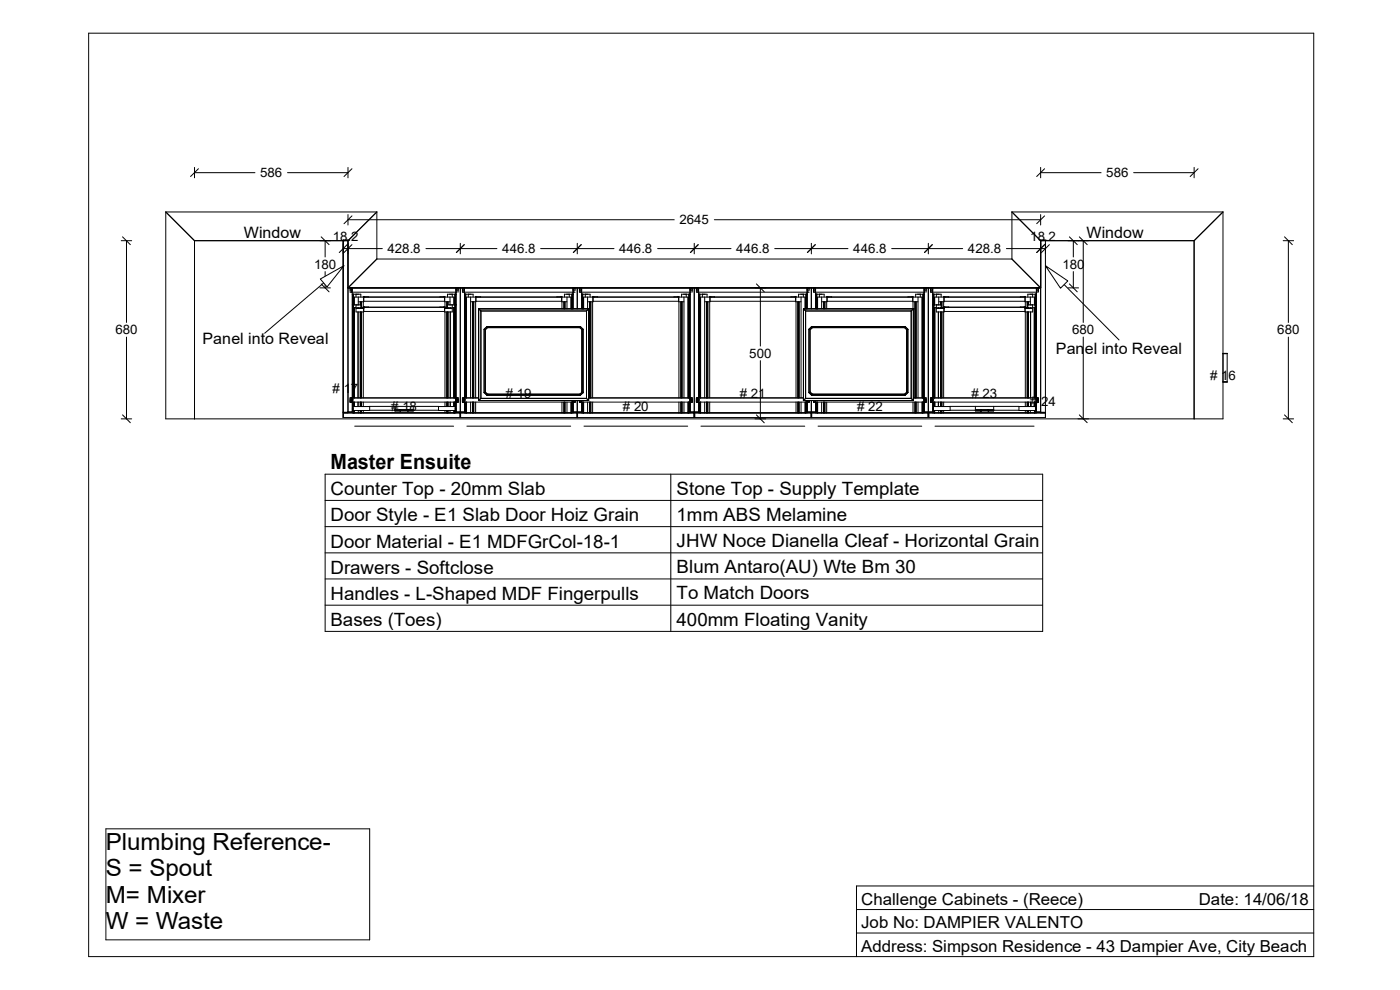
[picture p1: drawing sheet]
<svg xmlns="http://www.w3.org/2000/svg" width="297mm" height="210mm" viewBox="0 0 297 210" stroke-linecap="round" stroke-linejoin="round" font-family="sans-serif">
<g fill="none" stroke="#000" stroke-width=".21">
<path d="M18.8 7h259.9v195.9h-259.9zM41.3 35.5v2.2M41.3 36.6h12.8M42.1 35.8l-1.7 1.6M61 36.6h12.8M73.8 35.5v2.2M74.7 35.8l-1.7 1.6M220.8 35.5v2.2M220.8 36.6h12.8M221.6 35.8l-1.7 1.6M240.5 36.6h12.8M253.3 35.5v2.2"/>
<path d="M254.2 35.8l-1.7 1.6M25.7 51.1h2.2M26 50.2l1.6 1.7M26.8 51.1v17.3M35.2 45v43.9h224.3v-43.9M35.2 45l6.1 6.1M35.2 45h44.7M41.3 51.1v37.8M68.1 50.2l1.7 1.7M69 51.1v3.4M69 57.6v3.5M72.8 52.7h8.3"/>
<path d="M73 56.4l-16.9 14.3M73.6 51.9l-1.6 1.7M73.8 45.5v2.2M73.8 46.6h69.2M74.7 45.8l-1.7 1.7M74.7 51.9l-1.7 1.7M79.9 54.9l-6.1 6.2h147l-6.1-6.2M79.9 45l-6.1 6.1h-32.5M79.9 45v9.9M79.9 54.9h134.8M90.4 52.7h15M97.7 51.6v2.3"/>
<path d="M98.5 51.9l-1.7 1.7M114.7 52.7h15.6M122.5 51.6v2.3M123.3 51.9l-1.7 1.7M139.5 52.7h15.6M147.3 51.6v2.3M148.1 51.9l-1.6 1.7M151.6 46.6h69.2M164.4 52.7h15.5M172.1 51.6v2.3M173 51.9l-1.7 1.7M189.2 52.7h15"/>
<path d="M196.9 51.6v2.3M197.8 51.9l-1.7 1.7M213.5 52.7h8.3M214.7 45l6.1 6.1h32.5M214.7 45h44.8M214.7 45v9.9M220.8 45.5v2.2M221.6 45.8l-1.7 1.7M221.6 51.9l-1.7 1.7M222.6 51.9l-1.7 1.7M226.9 50.2l1.6 1.7M227.7 51.1v3.4"/>
<path d="M227.7 57.6v3.5M229 50.2l1.7 1.7M229.8 51.1v17.3M253.3 51.1v37.8M259.5 45l-6.2 6.1M272.2 51.1h2.2M272.5 50.2l1.7 1.7M273.3 51.1v17.3M26.8 71.5v17.4M67.9 61.1h2.2M68.1 60.2l1.7 1.7M74.3 61.1v.9h22.6v-.9"/>
<path d="M74.3 61.6h.4M74.6 61.1v.9M74.7 61.1v26.5M74.7 62.4h1.8v.6M74.7 64.7h1.8M74.8 62.4v22M74.9 62.4h.1M74.9 64.7h.1M74.9 62.4v22M75 62.4v22M75 63.1h.1M75 65.3h2.1"/>
<path d="M75.1 63.1v1.6M75.1 65.3v19.1M75.1 64.7v-1.7h21.2v1.7M75.2 65.3v19.1M75.2 65.3h.1M75.5 62.4v.6M75.5 64.7v.6M76 65.3v.1M76 66.2v18.2M76 63v1.7M76.4 64v.7M76.4 65.3v.1"/>
<path d="M76.4 66.2v18.2M76.5 64v1.4M76.5 66.2v18.2M76.7 64v1.4M76.7 66.2v18.2M77.1 65.3h.1M77.1 63v-.1l1 .1M77.1 64v1.4M77.1 66.2v18.2M77.1 65.1l1 .1M77.2 63h.1M77.2 65.4h-1.7v.8h1.7v-1h17.1v1h1.7v-.8h-1.7"/>
<path d="M77.2 63v1h-1.2M77.2 63.9h17.1M77.2 66.1h17.1M93.3 63l.9-.1h.2v.1M93.3 65.2l1.1-.1v.3M94.3 63v1h1.2M94.4 65.3h2v19.1M94.4 64v1.4M94.4 66.2v18.2M94.8 64v1.4M94.8 66.2v18.2M94.9 64.7h1.8"/>
<path d="M95 64v1.4M95 66.2v18.2M95 64v.7M95 65.3v.1M95.5 63v1.7M95.5 65.3v.1M95.5 66.2v18.2M96 62.4v.6M96 64.7v.6M96.3 65.3h.1M96.3 65.3v19.1M96.3 63.1h.1v1.6"/>
<path d="M96.4 63.1v1.6M96.4 65.3v19.1M96.5 62.4v22M96.6 62.4h.1M96.6 64.7h.1M96.6 62.4v22M96.7 62.4v22M96.7 61.6h.5M96.7 62.4h-1.8v.6M96.7 61.1v26.5M97.2 61.1v.9M97.7 61.1v26.6"/>
<path d="M98.1 61.6h.4M98.1 61.1v.9h23.9M98.4 61.1v.9M98.5 62.4h1.9v.6M98.5 61.1v26.5M98.6 62.4v22M98.7 62.4h.1M98.7 62.4v22M98.8 62.4v22M98.9 63.1v21.3M99 63.1h-.2v21.3M99.4 62.4v.6"/>
<path d="M99.8 64h1.2M99.8 63v21.4M100.3 64v20.4M100.5 64v20.4M101 63h.1M101 63.9h18.2M101.5 65.5h.1M101.5 65.5l.5 .5M101.5 65.5h23.4M101.5 65.5v19.5M102 63l-1.1-.1v21.5M102 66h22.4"/>
<path d="M102 66v18.5M102.7 69.9h.3M102.7 69.9v13.4M103 69.9v13.3M103.3 69.3l.1 .2M103.3 69.3l-.6 .6M103.3 69.3h19.8M103.4 69.5l-.4 .4M103.4 69.5h19.6M118.2 63l.8-.1h.2v.1M119.2 63v1h1.1M119.2 64v1.5"/>
<path d="M119.6 64v1.5M119.8 64v1.5M119.9 64v1.5M120.3 63v2.5M120.8 62.4v.6M121.2 65.5v-2.5h-22.2v21.4M121.2 63.1h.1v2.4M121.2 63.1v2.4M121.3 62.4v3.1M121.4 62.4h.1M121.4 62.4v3.1M121.5 62.4v3.1"/>
<path d="M121.6 62.4h-1.8v.6M121.6 61.1v4.4M121.7 61.1v.9M122 61.1v.5h-.4M122.5 61.1v4.4M122.9 61.6h.5M122.9 61.1v.9h23.7v-.9M123 69.5l.5 .4M123.1 69.3l-.1 .2M123.1 69.3l.6 .6M123.2 61.1v.9M123.4 62.4h1.8v.6"/>
<path d="M123.4 61.1v4.4M123.5 62.4v3.1M123.5 69.9v13.3M123.5 62.4h.1M123.6 62.4v3.1M123.7 69.9h-.2M123.7 69.9v13.4M123.8 63.1v2.4M123.8 65.5v-2.5h22.2v21.4M123.8 63.1h-.1v2.4M124.2 62.4v.6M124.4 66v18.5"/>
<path d="M124.7 63v2.5M124.9 65.5h.1M124.9 65.5l-.5 .5M124.9 65.5v19.5M125.1 64v20.4M125.2 64v20.4M125.3 64v20.4M125.7 64v20.4M125.7 63v-.1l1.1 .1M125.8 63h.1M125.8 63v1h-1.1M125.8 63.9h18.2"/>
<path d="M143 63l.8-.1h.2v.1M144 63v1h1.1M144 64v20.4M144.4 64v20.4M144.6 64v20.4M144.7 64v20.4M145.1 63v21.4M145.6 62.4v.6M146 63.1h.1M146 63.1v21.3M146.1 62.4v22M146.3 62.4h.1"/>
<path d="M146.3 62.4v22M146.4 61.6h.5M146.4 62.4h-1.8v.6M146.4 61.1v26.5M146.9 61.1v.9M147.3 61.1v26.6M147.7 61.6h.5M147.7 61.1v.9h24M148 61.1v.9M148.2 62.4h1.8v.6M148.2 61.1v26.5M148.3 62.4v22"/>
<path d="M148.3 62.4h.1M148.5 62.4v22M148.6 63.1v21.3M148.6 63.1h-.1v21.3M149 62.4v.6M149.5 63v21.4M149.9 64v20.4M150 64v20.4M150.2 64v20.4M150.6 63v-.1l1 .1M150.6 64v20.4M150.6 63h.1"/>
<path d="M150.6 63v1h-1.1M150.6 63.9h18.2M160.5 60.2l1.6 1.7M161.3 61.1v12.3M161.3 76.5v12.4M167.8 63l.8-.1h.3v.1M168.8 63v1h1.1M168.9 64v20.4M169.3 64v20.4M169.4 64v20.4M169.5 64v20.4M169.9 63v21.4"/>
<path d="M170.4 62.4v.6M170.5 65.5h.1M170.5 65.5h23.3M170.5 65.5l.4 .5M170.5 65.5v19.5M170.8 65.5v-2.5h-22.2v21.4M170.8 63.1h.1v2.4M170.9 63.1v2.4M170.9 66h22.4M170.9 66v18.5M171 62.4v3.1M171.1 62.4h.1"/>
<path d="M171.1 62.4v3.1M171.2 62.4h-1.8v.6M171.2 61.1v4.4M171.4 61.1v.9M171.6 69.9h.2M171.6 69.9v13.4M171.7 61.1v.5h-.5M171.8 69.9v13.3M172.1 61.1v4.4M172.2 69.3h19.8M172.2 69.3l.1 .2M172.2 69.3l-.6 .6"/>
<path d="M172.3 69.5h19.6M172.3 69.5l-.5 .4M172.6 61.6h.4M172.6 61.1v.9h23.6v-.9M172.9 61.1v.9M173 62.4h1.8v.6M173 61.1v4.4M173.1 62.4v3.1M173.2 62.4h.1M173.2 62.4v3.1M173.3 62.4v3.1M173.4 65.5v-2.5h22.2v21.4"/>
<path d="M173.4 63.1l-.1 2.4M173.8 62.4v.6M174.3 63v2.5M174.7 64v1.5M174.8 64v1.5M175 64v1.5M175.4 63v-.1l1 .1M175.4 64v1.5M175.5 63h.1M175.5 63v1h-1.2M175.5 63.9h18.1M191.9 69.5l.5 .4"/>
<path d="M192 69.3l-.1 .2M192 69.3l.6 .6M192.4 69.9v13.3M192.6 69.9h-.2M192.6 69.9v13.4M192.6 63l.9-.1h.2v.1M193.3 66v18.5M193.6 63v1h1.2M193.7 64v1.5M193.8 65.5h.1M193.8 65.5l-.5 .5M193.8 65.5v19.5"/>
<path d="M194.1 64v20.4M194.3 64v20.4M194.4 64v20.4M194.8 63v21.4M195.2 62.4v.6M195.6 63.1h.2v21.3M195.7 63.1v21.3M195.8 62.4v22M195.9 62.4v22M196 62.4v22M196.1 61.6h.4M196.1 62.4h-1.8v.6"/>
<path d="M196.1 61.1v26.5M196.5 61.1v.9M196.9 61.1v26.6M197.4 61.6h.5M197.4 61.1v.9h22.6v-.9M197.7 61.1v.9M197.9 62.4h1.8v.6M197.9 64.7h1.8v.6M197.9 61.1v26.5M197.9 62.4v22M198 62.4h.1M198 64.7h.1"/>
<path d="M198 62.4v22M198.1 62.4v22M198.2 63.1v1.6M198.2 65.3v19.1M198.3 64.7v-1.7h21.2v1.7M198.3 63.1h-.1v1.6M198.3 65.3v19.1M198.3 65.3h.1M198.6 62.4v.6M198.6 64.7v.6M199.1 65.3v.1M199.1 66.2v18.2"/>
<path d="M199.2 63v1.7M199.6 64v.7M199.6 65.3v.1M199.6 66.2v18.2M199.8 64v1.4M199.8 66.2v18.2M200.2 64v1.4M200.2 66.2v18.2M200.2 63v-.1l1.1 .1M200.2 65.3h-2v19.1M200.2 65.1l1.1 .1M200.3 63h.1"/>
<path d="M200.3 63v1h-1.1M200.3 63.9h17.2M200.3 65.4h-1.7v.8h1.7v-1h17.2v1h1.6v-.8h-1.6M200.3 66.1h17.2M216.5 63l.8-.1h.2v.1M217.5 63v1h1.1M217.5 65.3h.1M217.5 65.3h2.1v19.1M217.5 65.1l-1 .1M217.5 64v1.4M217.5 66.2v18.2M217.9 64v1.4"/>
<path d="M217.9 66.2v18.2M218.1 64v.7M218.1 65.3v.1M218.1 66.2v18.2M218.2 64v.7M218.2 65.3v.1M218.2 66.2v18.2M218.6 63v1.7M218.6 65.3v.1M218.6 66.2v18.2M219.1 62.4v.6M219.1 64.7v.6"/>
<path d="M219.4 65.3h.1M219.4 65.3v19.1M219.5 63.1h.1v1.6M219.5 63.1v1.6M219.5 65.3v19.1M219.6 62.4v22M219.7 62.4v22M219.8 62.4v22M219.9 61.6h.4M219.9 62.4h-1.8v.6M219.9 64.7h-1.8v.6M219.9 61.1v26.5"/>
<path d="M220.3 61.1v.9M226.6 61.1h2.2M226.9 60.2l1.6 1.7M229.8 71.5v17.4M259.5 75h.8v6.1h-.8M259.5 75h.8M273.3 71.5v17.4M25.7 88.9h2.2M26 88l1.6 1.7M72.8 87.6h24.8v1h-24.8zM73.8 87.4h1.3M74.3 84.4h22.9v.9h-22.9z"/>
<path d="M74.3 84.8h.4M74.5 84.4v.4M74.6 84.4v.9M74.7 84.8h.1M74.7 86.7h.2M74.7 87.2h.4M74.8 85.3v1.9M74.9 85.3v1.9M75 85.3v.9M75 87.1v.5M75.1 87.5h-2.3v-36.5h1v36.6M75.1 85.3v.9"/>
<path d="M75.1 87.1v.5M75.2 85.3v.9M75.3 90.4h20.9M76 85.3v.9M76 87.1v.5M76.4 85.3v.9M76.4 87.1v.5M76.5 85.3v.9M76.5 87.1v.5M76.7 85.3v.9M76.7 87.1v.5M77.1 85.3v.9"/>
<path d="M77.1 87.1v.5M78.4 86.2h.1M78.4 86.2v.9h-3.5v-.9h21.7v.9h-3.6v-.9M78.4 87h14.6M83.8 86.2v1h3.9v-1M83.8 86.9h3.9M84.9 87.1h.1M84.9 86.9v.3M85 86.9v.3M86.5 86.9v.3M86.5 87.1h.1M86.6 87.1h.1"/>
<path d="M86.6 86.9v.3v-.1M93.1 86.2h.1M94.4 85.3v.9M94.4 87.1v.5M94.8 85.3v.9M94.8 87.1v.5M95 85.3v.9M95 87.1v.5M95.5 87.1v.5M95.5 85.3v.9M96.3 85.3v.9M96.3 87.1v.5"/>
<path d="M96.4 85.3v.9M96.4 87.1v.5M96.4 87.4h2.5M96.4 87.2h.3M96.4 87.5h2.5M96.5 85.3v.9M96.5 87.1v.1M96.6 86.7h.1M96.6 85.3v1.9M96.7 85.3v1.9M96.7 84.8h.1M96.7 84.8h.5"/>
<path d="M96.9 84.4v.9M96.9 84.8h.1M96.9 84.4v.4M97.6 87.7h.1M97.7 87.6h24.7v1h-24.7zM98.1 84.8h.4M98.4 84.4v.9M98.5 84.8h.1M98.5 87.2h.4M98.6 85.3v1.9M98.7 85.3v1.9M98.8 85.3v1.9"/>
<path d="M98.8 85.3v2.3M98.9 85.3v2.3M99 85.3v2.3M99 90.4h22.1M99.8 85.3v2.3M100.3 85.3v2.3M100.5 85.3v2.3M100.9 85.3v2.3M101.5 85h.1M101.5 84.4h-3.4v.9h23.9v-.3M101.5 85h23.4M102 84.5l-.5 .5"/>
<path d="M102 84.5h22.4M102.7 83.3l.6 .6M103 83.2l-.3 .1M103 83.2l.4 .5M103.3 83.9h19.8M103.4 83.7h.1M103.4 83.7l-.1 .2M103.4 83.7h19.6M119.2 85.3v2.3M119.6 85.3v2.3M119.8 85.3v2.3M119.9 85.3v2.3"/>
<path d="M120.3 85.3v2.3M121.2 85.3v2.3M121.2 87.4h2.6M121.2 87.2h.4M121.2 87.5h2.6M121.3 85.3v2.3M121.3 85.3v1.9M121.4 85.3v1.9M121.5 85.3v1.9M121.6 85v2.6M121.7 85v.3M122.4 87.7h.1"/>
<path d="M122.5 85v2.7M122.5 87.6h24.7v1h-24.7zM123 83.7h.1M123 83.7l.1 .2M123.2 85v.3M123.4 85v2.6M123.4 87.2h.4M123.5 85.3v1.9M123.5 83.2h.1M123.5 83.2l.2 .1M123.5 83.2l-.5 .5M123.6 85.3v1.9"/>
<path d="M123.7 85.3v2.3M123.7 83.3l-.6 .6M123.8 85.3v2.3M123.9 90.4h22M124.4 84.5l.5 .5M124.7 85.3v2.3M124.9 84.4h22v.9h-24v-.3M125.1 85.3v2.3M125.2 85.3v2.3M125.3 85.3v2.3M125.7 85.3v2.3M144 85.3v2.3"/>
<path d="M144.4 85.3v2.3M144.6 85.3v2.3M144.7 85.3v2.3M145.1 85.3v2.3M146 85.3v2.3M146 87.4h2.6M146 87.2h.4M146 87.5h2.6M146.1 85.3v2.3M146.3 85.3v1.9M146.4 84.8h.1M146.4 84.8h.5"/>
<path d="M146.6 84.4v.9M146.6 84.8h.1M147.2 87.7h.2M147.4 87.6h24.7v1h-24.7zM147.7 84.8h.5M148 84.4v.4M148 84.4v.9M148.2 84.8h.1M148.2 87.2h.4M148.3 85.3v1.9M148.5 85.3v1.9M148.5 85.3v2.3"/>
<path d="M148.6 85.3v2.3M148.7 90.4h22M149.5 85.3v2.3M149.9 85.3v2.3M150 85.3v2.3M150.2 85.3v2.3M150.6 85.3v2.3M160.5 88l1.6 1.7M168.9 85.3v2.3M169.3 85.3v2.3M169.4 85.3v2.3M169.5 85.3v2.3"/>
<path d="M169.9 85.3v2.3M170.5 85h.1M170.5 84.4h-22.8v.9h24v-.3M170.5 85h23.3M170.8 85.3v2.3M170.9 85.3v2.3M170.9 87.4h2.5M170.9 87.2h.3M170.9 87.5h2.5M170.9 84.5h22.4M170.9 84.5l-.4 .5M171 85.3v1.9"/>
<path d="M171.1 85.3v1.9M171.2 85v2.6M171.4 85v.3M171.6 83.3l.6 .6M171.8 83.2l-.2 .1M171.8 83.2l.5 .5M172.1 87.7h.1M172.1 85v2.7M172.2 87.6h24.7v1h-24.7zM172.2 83.9h19.8M172.3 83.7h.1M172.3 83.7h19.6"/>
<path d="M172.3 83.7l-.1 .2M172.9 85v.3M173 85v2.6M173 87.2h.4M173.1 85.3v1.9M173.2 85.3v1.9M173.3 85.3v1.9M173.3 85.3v2.3M173.4 85.3v2.3M173.6 90.4h21.9M174.3 85.3v2.3M174.7 85.3v2.3"/>
<path d="M174.8 85.3v2.3M175 85.3v2.3M175.4 85.3v2.3M191.9 83.7h.1M191.9 83.7l.1 .2M192.4 83.2h.1M192.4 83.2l.2 .1M192.4 83.2l-.5 .5M192.6 83.3l-.6 .6M193.3 84.5l.5 .5M193.7 85.3v2.3M193.8 84.4h2.7v.9h-23.9v-.3"/>
<path d="M194.1 85.3v2.3M194.3 85.3v2.3M194.4 85.3v2.3M194.8 85.3v2.3M195.6 85.3v2.3M195.7 87.4h2.5M195.7 87.2h.4M195.7 87.5h2.5M195.7 85.3v2.3M195.8 85.3v2.3M195.8 85.3v1.9M195.9 85.3v1.9"/>
<path d="M196 85.3v1.9M196.1 84.8h.1M196.1 84.8h.4M196.2 84.4v.9M196.3 84.8h.1M196.3 84.4v.4M196.9 87.7h.1M197 87.6h24.8v1h-24.8zM197.4 84.4h22.9v.9h-22.9zM197.4 84.8h.5M197.7 84.4v.9M197.9 84.8h.1"/>
<path d="M197.9 86.7h.1M197.9 87.2h.3M197.9 85.3v1.9M198 85.3v1.9M198.1 85.3v.9M198.1 87.1v.1M198.2 85.3v.9M198.2 87.1v.5M198.3 87.1v.5M198.3 85.3v.9M198.4 90.4h21M199.1 85.3v.9"/>
<path d="M199.2 87.1v.5M199.6 85.3v.9M199.6 87.1v.5M199.8 85.3v.9M199.8 87.1v.5M200.2 85.3v.9M200.2 87.1v.5M201.5 86.2l.1 .9h-3.6v-.9h21.7v.9h-3.5v-.9M201.6 87h14.6M206.9 86.9h3.9M206.9 86.2v.9h3.9v-.9M208 86.9v.2"/>
<path d="M208 87.1h.1M208.1 86.9v.3M209.6 86.9v.3M209.6 87.1h.1M209.7 86.9v.3M217.5 85.3v.9M217.5 87.1v.5M217.9 85.3v.9M217.9 87.1v.5M218.1 85.3v.9M218.1 87.1v.5M218.2 85.3v.9"/>
<path d="M218.2 87.1v.5M218.6 87.1v.5M218.6 85.3v.9M219.4 85.3v.9M219.5 87.1v.5M219.5 87.5h2.3v-36.5h-1v36.6M219.5 85.3v.9M219.5 87.4h1.3M219.5 87.2h.4M219.6 85.3v.9M219.6 87.1v.5M219.6 87.1v.1"/>
<path d="M219.7 86.7h.2M219.7 85.3v1.9M219.8 85.3v1.9M219.9 84.8h.1M219.9 84.8h.4M220 84.4v.9M220.1 84.8h.1M229 88l1.7 1.7M259.5 81h.8M272.2 88.9h2.2M272.5 88l1.7 1.7M69 100.6h152.2v33.3h-152.2z"/>
<path d="M69 117.3h152.2M69 111.7h152.2M69 106.2h152.2M142.3 100.6v33.3M69 122.8h152.2M69 128.4h152.2M181.7 197.9h97M181.7 193h97M278.7 187.9h-97v15"/>
</g>
<path d="M68 59.2l5-2.8-3.6 4.5z" fill="#fff" stroke="#000" stroke-width=".21"/>
<path d="M221.8 56.4l15.6 15.7" fill="none" stroke="#000" stroke-width=".21"/>
<path d="M221.8 56.4l4.7 3.2-1.5 1.5z" fill="#fff" stroke="#000" stroke-width=".21"/>
<path d="M22.5 175.8h55.9v23.6h-55.9z" fill="none" stroke="#000" stroke-width=".21"/>
<g font-size="5">
<text x="22.5" y="180.3">Plumbing Reference-</text>
<text x="22.5" y="185.9">S = Spout</text>
<text x="22.5" y="191.5">M= Mixer</text>
<text x="22.5" y="197.1">W = Waste</text>
</g>
<text font-size="4.4" x="70.1" y="99.5">Master Ensuite</text>
<g font-size="3.9">
<text x="70.1" y="105">Counter Top - 20mm Slab</text>
<text x="143.6" y="104.9">Stone Top - Supply Template</text>
<text x="70.1" y="110.6">Door Style - E1 Slab Door Hoiz Grain</text>
<text x="143.6" y="110.5">1mm ABS Melamine</text>
<text x="70.1" y="116.2">Door Material - E1 MDFGrCol-18-1</text>
<text x="143.6" y="116.1">JHW Noce Dianella Cleaf - Horizontal Grain</text>
<text x="70.1" y="121.7">Drawers - Softclose</text>
<text x="143.6" y="121.6">Blum Antaro(AU) Wte Bm 30</text>
<text x="70.1" y="127.3">Handles - L-Shaped MDF Fingerpulls</text>
<text x="143.6" y="127.2">To Match Doors</text>
<text x="70.1" y="132.8">Bases (Toes)</text>
<text x="143.6" y="132.8">400mm Floating Vanity</text>
</g>
<g font-size="3.5">
<text x="182.7" y="191.9">Challenge Cabinets - (Reece)</text>
<text x="254.3" y="191.9">Date: 14/06/18</text>
<text x="182.7" y="196.9">Job No: DAMPIER VALENTO</text>
<text x="182.7" y="201.9">Address: Simpson Residence - 43 Dampier Ave, City Beach</text>
</g>
<g font-size="3.3">
<text x="51.7" y="50.5">Window</text>
<text x="230.5" y="50.5">Window</text>
<text x="43" y="73">Panel into Reveal</text>
<text x="224" y="75">Panel into Reveal</text>
</g>
<g font-size="2.8">
<text x="55.2" y="37.6">586</text>
<text x="234.7" y="37.6">586</text>
<text x="144.1" y="47.6">2645</text>
<text x="70.6" y="51.1">18.2</text>
<text x="82.2" y="53.7">428.8</text>
<text x="106.6" y="53.7">446.8</text>
<text x="131.4" y="53.7">446.8</text>
<text x="156.2" y="53.7">446.8</text>
<text x="181" y="53.7">446.8</text>
<text x="205.4" y="53.7">428.8</text>
<text x="218.6" y="51.1">18.2</text>
<text x="66.6" y="57">180</text>
<text x="225.4" y="57">180</text>
<text x="24.5" y="70.9">680</text>
<text x="227.5" y="70.9">680</text>
<text x="271" y="70.9">680</text>
<text x="159" y="75.9">500</text>
<text x="70.6" y="83.3"># 17</text>
<text x="256.7" y="80.5"># 16</text>
<text x="83" y="87.2"># 18</text>
<text x="107.3" y="84.4"># 19</text>
<text x="132.2" y="87.2"># 20</text>
<text x="157" y="84.4"># 21</text>
<text x="181.8" y="87.2"># 22</text>
<text x="206.1" y="84.4"># 23</text>
<text x="218.6" y="86.1"># 24</text>
</g>
</svg>
